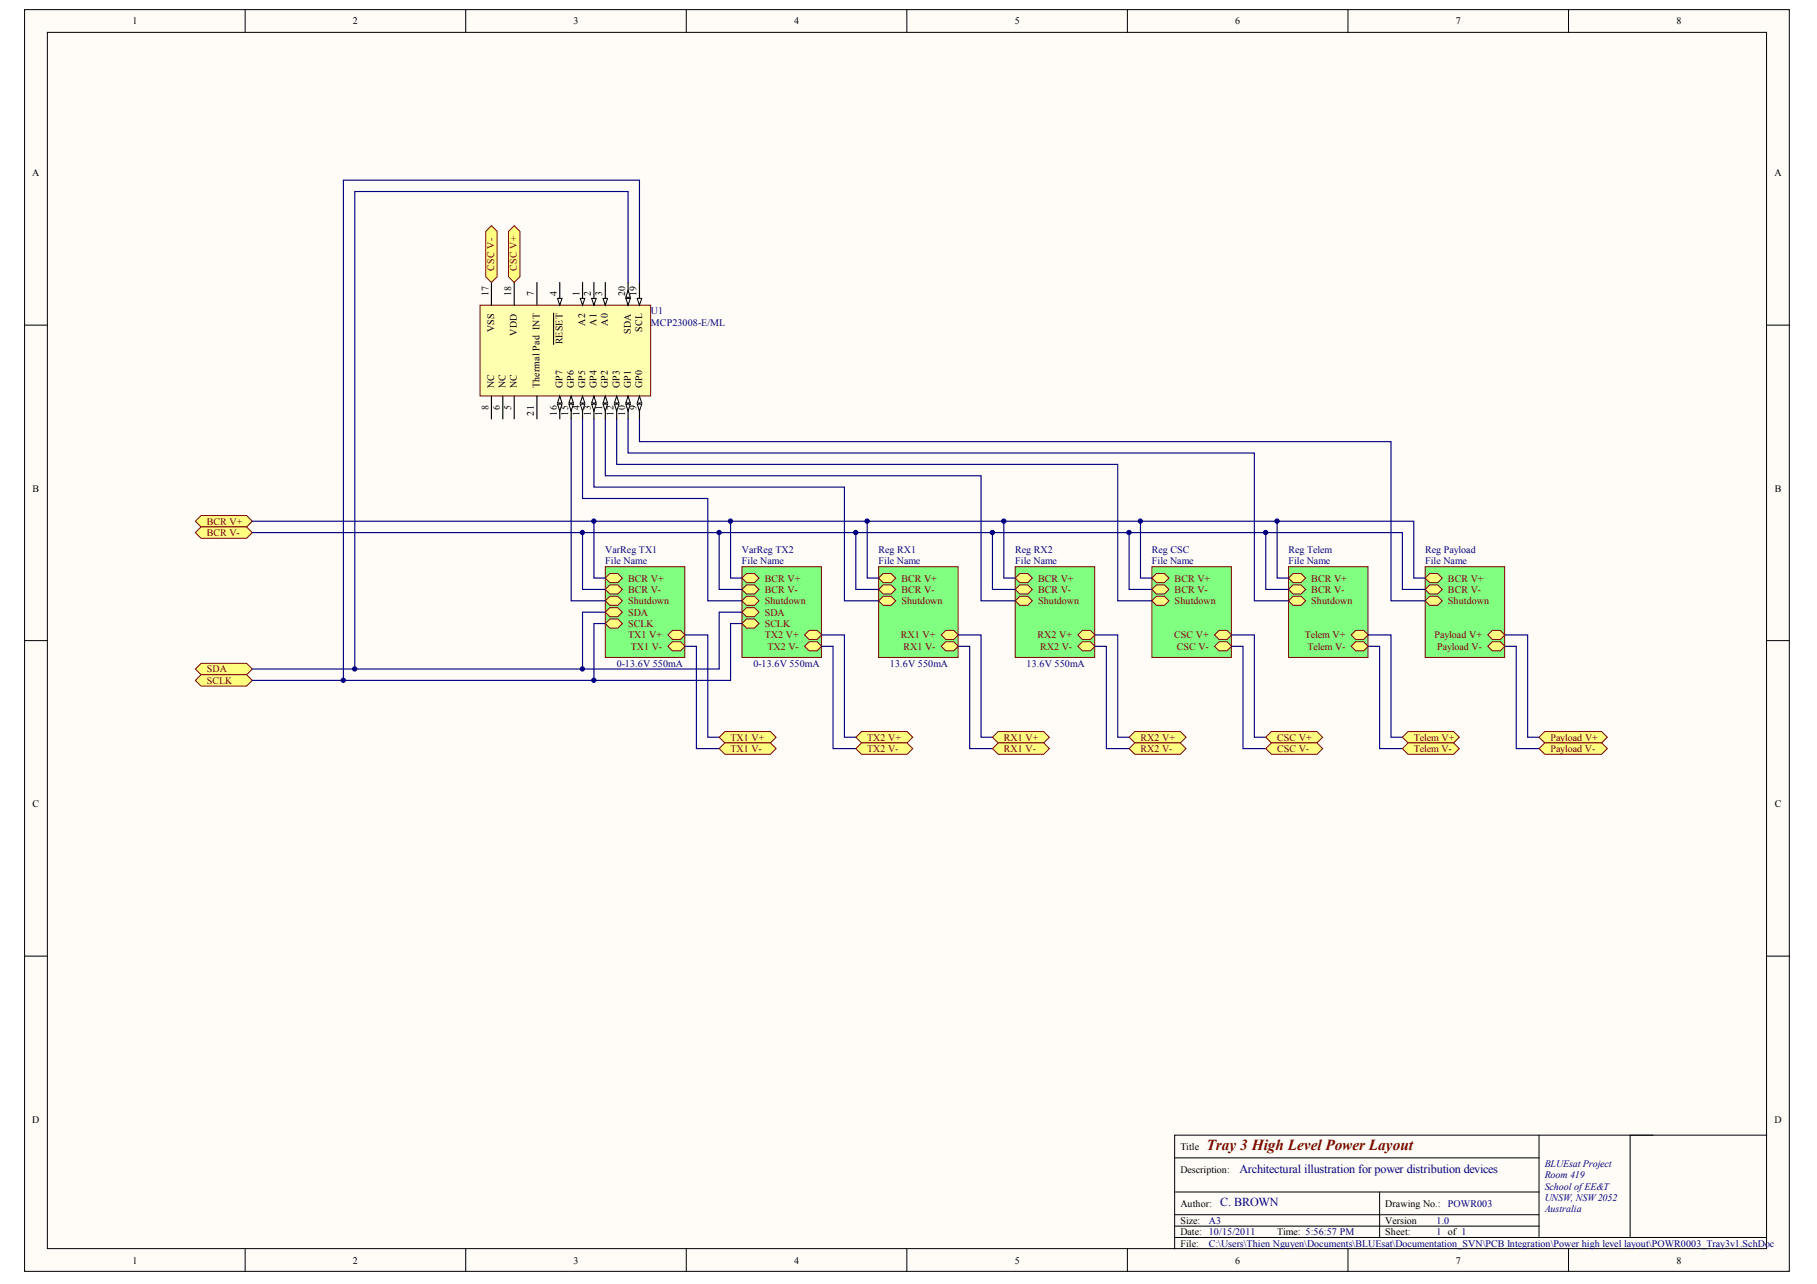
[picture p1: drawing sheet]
<svg xmlns="http://www.w3.org/2000/svg" width="297mm" height="210mm" viewBox="0 0 297 210" stroke-linecap="round" stroke-linejoin="round" font-family="sans-serif">
<g fill="#fffcf8" stroke="#000" stroke-width=".16">
<path d="M4 1.6h288.5v206.2h-288.5z"/>
<path d="M7.7 5.3h281.1v198.8h-281.1z"/>
</g>
<g fill="none" stroke="#000" stroke-width=".16">
<path d="M40.1 1.6v3.7M76.1 1.6v3.7M112.2 1.6v3.7M148.2 1.6v3.7M184.3 1.6v3.7M220.4 1.6v3.7M256.4 1.6v3.7M4 53.1h3.7M288.8 53.1h3.8M4 104.7h3.7M288.8 104.7h3.8M4 156.3h3.7"/>
<path d="M288.8 156.3h3.8M192 194.9h59.6M192 198.6h59.6M192 189.3h59.6M225.5 194.9v7.4M251.6 185.6v16.7M270.2 185.6h-78.2v18.6M288.8 185.6h-22.3v16.7M40.1 204.2v3.7M76.1 204.2v3.7M112.2 204.2v3.7M148.2 204.2v3.7"/>
<path d="M184.3 204.2v3.7M192 202.3h96.8M192 200.4h59.6M220.4 204.2v3.7M256.4 204.2v3.7"/>
</g>
<g fill="#ffff80" stroke="#800000" stroke-width=".16">
<path d="M31.9 85.2l1-.9h7.4l.9 .9-.9 .9h-7.4z" fill-rule="evenodd"/>
<path d="M31.9 87.1l1-1h7.4l.9 1-.9 .9h-7.4z" fill-rule="evenodd"/>
</g>
<path d="M99 92.6h12.9v14.9h-12.9z" fill="#80ff80" stroke="#800000" stroke-width=".16"/>
<g fill="#ffff80" stroke="#800000" stroke-width=".16">
<path d="M99 94.5l.7-.7h1.3l.7 .7-.7 .7h-1.3z" fill-rule="evenodd"/>
<path d="M99 96.4l.7-.8h1.3l.7 .8-.7 .7h-1.3z" fill-rule="evenodd"/>
<path d="M99 98.2l.7-.7h1.3l.7 .7-.7 .8h-1.3z" fill-rule="evenodd"/>
<path d="M99 100.1l.7-.8h1.3l.7 .8-.7 .7h-1.3z" fill-rule="evenodd"/>
<path d="M99 101.9l.7-.7h1.3l.7 .7-.7 .8h-1.3z" fill-rule="evenodd"/>
<path d="M109.2 105.7l.7-.8h1.3l.8 .8-.8 .7h-1.3z" fill-rule="evenodd"/>
<path d="M109.2 103.8l.7-.7h1.3l.8 .7-.8 .7h-1.3z" fill-rule="evenodd"/>
</g>
<path d="M210.6 92.6h13v14.9h-13z" fill="#80ff80" stroke="#800000" stroke-width=".16"/>
<g fill="#ffff80" stroke="#800000" stroke-width=".16">
<path d="M210.6 94.5l.8-.7h1.3l.7 .7-.7 .7h-1.3z" fill-rule="evenodd"/>
<path d="M210.6 96.4l.8-.8h1.3l.7 .8-.7 .7h-1.3z" fill-rule="evenodd"/>
<path d="M210.6 98.2l.8-.7h1.3l.7 .7-.7 .8h-1.3z" fill-rule="evenodd"/>
<path d="M220.9 105.7l.7-.8h1.3l.8 .8-.8 .7h-1.3z" fill-rule="evenodd"/>
<path d="M220.9 103.8l.7-.7h1.3l.8 .7-.8 .7h-1.3z" fill-rule="evenodd"/>
</g>
<path d="M121.3 92.6h13v14.9h-13z" fill="#80ff80" stroke="#800000" stroke-width=".16"/>
<g fill="#ffff80" stroke="#800000" stroke-width=".16">
<path d="M121.3 94.5l.7-.7h1.3l.8 .7-.8 .7h-1.3z" fill-rule="evenodd"/>
<path d="M121.3 96.4l.7-.8h1.3l.8 .8-.8 .7h-1.3z" fill-rule="evenodd"/>
<path d="M121.3 98.2l.7-.7h1.3l.8 .7-.8 .8h-1.3z" fill-rule="evenodd"/>
<path d="M121.3 100.1l.7-.8h1.3l.8 .8-.8 .7h-1.3z" fill-rule="evenodd"/>
<path d="M121.3 101.9l.7-.7h1.3l.8 .7-.8 .8h-1.3z" fill-rule="evenodd"/>
<path d="M131.5 105.7l.8-.8h1.3l.7 .8-.7 .7h-1.3z" fill-rule="evenodd"/>
<path d="M131.5 103.8l.8-.7h1.3l.7 .7-.7 .7h-1.3z" fill-rule="evenodd"/>
</g>
<path d="M143.6 92.6h13v14.9h-13z" fill="#80ff80" stroke="#800000" stroke-width=".16"/>
<g fill="#ffff80" stroke="#800000" stroke-width=".16">
<path d="M143.6 94.5l.8-.7h1.3l.7 .7-.7 .7h-1.3z" fill-rule="evenodd"/>
<path d="M143.6 96.4l.8-.8h1.3l.7 .8-.7 .7h-1.3z" fill-rule="evenodd"/>
<path d="M143.6 98.2l.8-.7h1.3l.7 .7-.7 .8h-1.3z" fill-rule="evenodd"/>
<path d="M153.9 105.7l.7-.8h1.3l.8 .8-.8 .7h-1.3z" fill-rule="evenodd"/>
<path d="M153.9 103.8l.7-.7h1.3l.8 .7-.8 .7h-1.3z" fill-rule="evenodd"/>
</g>
<path d="M166 92.6h13v14.9h-13z" fill="#80ff80" stroke="#800000" stroke-width=".16"/>
<g fill="#ffff80" stroke="#800000" stroke-width=".16">
<path d="M166 94.5l.7-.7h1.3l.8 .7-.8 .7h-1.3z" fill-rule="evenodd"/>
<path d="M166 96.4l.7-.8h1.3l.8 .8-.8 .7h-1.3z" fill-rule="evenodd"/>
<path d="M166 98.2l.7-.7h1.3l.8 .7-.8 .8h-1.3z" fill-rule="evenodd"/>
<path d="M176.2 105.7l.8-.8h1.3l.7 .8-.7 .7h-1.3z" fill-rule="evenodd"/>
<path d="M176.2 103.8l.8-.7h1.3l.7 .7-.7 .7h-1.3z" fill-rule="evenodd"/>
</g>
<path d="M188.3 92.6h13v14.9h-13z" fill="#80ff80" stroke="#800000" stroke-width=".16"/>
<g fill="#ffff80" stroke="#800000" stroke-width=".16">
<path d="M188.3 94.5l.8-.7h1.3l.7 .7-.7 .7h-1.3z" fill-rule="evenodd"/>
<path d="M188.3 96.4l.8-.8h1.3l.7 .8-.7 .7h-1.3z" fill-rule="evenodd"/>
<path d="M188.3 98.2l.8-.7h1.3l.7 .7-.7 .8h-1.3z" fill-rule="evenodd"/>
<path d="M198.5 105.7l.8-.8h1.3l.7 .8-.7 .7h-1.3z" fill-rule="evenodd"/>
<path d="M198.5 103.8l.8-.7h1.3l.7 .7-.7 .7h-1.3z" fill-rule="evenodd"/>
</g>
<path d="M233 92.6h13v14.9h-13z" fill="#80ff80" stroke="#800000" stroke-width=".16"/>
<g fill="#ffff80" stroke="#800000" stroke-width=".16">
<path d="M233 94.5l.7-.7h1.3l.8 .7-.8 .7h-1.3z" fill-rule="evenodd"/>
<path d="M233 96.4l.7-.8h1.3l.8 .8-.8 .7h-1.3z" fill-rule="evenodd"/>
<path d="M233 98.2l.7-.7h1.3l.8 .7-.8 .8h-1.3z" fill-rule="evenodd"/>
<path d="M243.2 105.7l.8-.8h1.3l.7 .8-.7 .7h-1.3z" fill-rule="evenodd"/>
<path d="M243.2 103.8l.8-.7h1.3l.7 .7-.7 .7h-1.3z" fill-rule="evenodd"/>
</g>
<g fill="none" stroke="#000080" stroke-width=".19">
<path d="M93.4 68.5v29.7h5.6M95.2 68.5v13h20.5v16.7h5.6M97.1 68.5v11.1h40.9v18.6h5.6M99 68.5v9.3h61.4v20.4h5.6M100.8 68.5v7.4h81.9v22.3h5.6M102.7 68.5v5.6h102.4v24.1h5.5M104.5 68.5v3.7h122.9v26h5.6M41.2 85.2h189.9v9.3h1.9M41.2 87.1h188.1v9.3h3.7M95.2 87.1v9.3h3.8M97.1 85.2v9.3h1.9M117.6 87.1v9.3h3.7"/>
<path d="M119.4 85.2v9.3h1.9M139.9 87.1v9.3h3.7M141.8 85.2v9.3h1.8M162.2 87.1v9.3h3.8M164.1 85.2v9.3h1.9M184.6 87.1v9.3h3.7M186.4 85.2v9.3h1.9M206.9 87.1v9.3h3.7M208.8 85.2v9.3h1.8M99 101.9h-1.9v9.3M99 100.1h-3.8v9.3"/>
</g>
<g fill="#ffff80" stroke="#800000" stroke-width=".16">
<path d="M31.9 109.4l1-1h7.4l.9 1-.9 .9h-7.4z" fill-rule="evenodd"/>
<path d="M31.9 111.2l1-.9h7.4l.9 .9-.9 1h-7.4z" fill-rule="evenodd"/>
</g>
<g fill="none" stroke="#000080" stroke-width=".19">
<path d="M112 103.8h3.7v16.7h1.9M112 105.7h1.8v16.7h3.8M121.3 100.1h-3.7v9.3h-76.4M121.3 101.9h-1.9v9.3h-78.2M134.3 103.8h3.7v16.7h1.9M134.3 105.7h1.9v16.7h3.7M156.7 103.8h3.7v16.7h1.8M156.7 105.7h1.8v16.7h3.7M179 103.8h3.7v16.7h1.9M179 105.7h1.9v16.7h3.7M201.3 103.8h3.8v16.7h1.8M201.3 105.7h1.9v16.7h3.7"/>
<path d="M223.7 103.8h3.7v16.7h1.9M223.7 105.7h1.8v16.7h3.8M246 103.8h3.7v16.7h1.9M246 105.7h1.9v16.7h3.7"/>
</g>
<g fill="#ffff80" stroke="#800000" stroke-width=".16">
<path d="M117.6 120.5l.9-.9h7.4l1 .9-1 1h-7.4z" fill-rule="evenodd"/>
<path d="M117.6 122.4l.9-.9h7.4l1 .9-1 .9h-7.4z" fill-rule="evenodd"/>
<path d="M139.9 120.5l.9-.9h7.5l.9 .9-.9 1h-7.5z" fill-rule="evenodd"/>
<path d="M139.9 122.4l.9-.9h7.5l.9 .9-.9 .9h-7.5z" fill-rule="evenodd"/>
<path d="M162.2 120.5l1-.9h7.4l1 .9-1 1h-7.4z" fill-rule="evenodd"/>
<path d="M162.2 122.4l1-.9h7.4l1 .9-1 .9h-7.4z" fill-rule="evenodd"/>
<path d="M184.6 120.5l.9-.9h7.5l.9 .9-.9 1h-7.5z" fill-rule="evenodd"/>
<path d="M184.6 122.4l.9-.9h7.5l.9 .9-.9 .9h-7.5z" fill-rule="evenodd"/>
<path d="M206.9 120.5l1-.9h7.4l.9 .9-.9 1h-7.4z" fill-rule="evenodd"/>
<path d="M206.9 122.4l1-.9h7.4l.9 .9-.9 .9h-7.4z" fill-rule="evenodd"/>
<path d="M229.3 120.5l.9-.9h7.4l1 .9-1 1h-7.4z" fill-rule="evenodd"/>
<path d="M229.3 122.4l.9-.9h7.4l1 .9-1 .9h-7.4z" fill-rule="evenodd"/>
<path d="M251.6 120.5l.9-.9h9.3l1 .9-1 1h-9.3z" fill-rule="evenodd"/>
<path d="M251.6 122.4l.9-.9h9.3l1 .9-1 .9h-9.3z" fill-rule="evenodd"/>
</g>
<path d="M78.5 49.9h27.9v14.8h-27.9z" fill="#ffffb0" stroke="#800000" stroke-width=".16"/>
<path d="M95.2 46.2v3.7" fill="none" stroke="#000" stroke-width=".19"/>
<path d="M94.9 48.8h.7l-.4 1.1z" fill="#fffcf8" stroke="#000" stroke-width=".16"/>
<path d="M97.1 46.2v3.7" fill="none" stroke="#000" stroke-width=".19"/>
<path d="M96.7 48.8h.8l-.4 1.1z" fill="#fffcf8" stroke="#000" stroke-width=".16"/>
<path d="M99 46.2v3.7" fill="none" stroke="#000" stroke-width=".19"/>
<path d="M98.6 48.8h.7l-.3 1.1z" fill="#fffcf8" stroke="#000" stroke-width=".16"/>
<path d="M91.5 46.2v3.7" fill="none" stroke="#000" stroke-width=".19"/>
<path d="M91.1 48.8h.8l-.4 1.1z" fill="#fffcf8" stroke="#000" stroke-width=".16"/>
<path d="M87.8 46.2v3.7M90.5 51.2v5.1M80.3 64.8v3.7M82.2 64.8v3.7M84.1 64.8v3.7M104.5 64.8v3.7" fill="none" stroke="#000" stroke-width=".19"/>
<g fill="#fffcf8" stroke="#000" stroke-width=".16">
<path d="M104.5 64.8l.4 1.1h-.7z"/>
<path d="M104.2 66.1h.7l-.4 1.1z"/>
</g>
<path d="M102.7 64.8v3.7" fill="none" stroke="#000" stroke-width=".19"/>
<g fill="#fffcf8" stroke="#000" stroke-width=".16">
<path d="M102.7 64.8l.3 1.1h-.7z"/>
<path d="M102.3 66.1h.7l-.3 1.1z"/>
</g>
<path d="M99 64.8v3.7" fill="none" stroke="#000" stroke-width=".19"/>
<g fill="#fffcf8" stroke="#000" stroke-width=".16">
<path d="M99 64.8l.3 1.1h-.7z"/>
<path d="M98.6 66.1h.7l-.3 1.1z"/>
</g>
<path d="M100.8 64.8v3.7" fill="none" stroke="#000" stroke-width=".19"/>
<g fill="#fffcf8" stroke="#000" stroke-width=".16">
<path d="M100.8 64.8l.4 1.1h-.8z"/>
<path d="M100.4 66.1h.8l-.4 1.1z"/>
</g>
<path d="M97.1 64.8v3.7" fill="none" stroke="#000" stroke-width=".19"/>
<g fill="#fffcf8" stroke="#000" stroke-width=".16">
<path d="M97.1 64.8l.4 1.1h-.8z"/>
<path d="M96.7 66.1h.8l-.4 1.1z"/>
</g>
<path d="M95.2 64.8v3.7" fill="none" stroke="#000" stroke-width=".19"/>
<g fill="#fffcf8" stroke="#000" stroke-width=".16">
<path d="M95.2 64.8l.4 1.1h-.7z"/>
<path d="M94.9 66.1h.7l-.4 1.1z"/>
</g>
<path d="M93.4 64.8v3.7" fill="none" stroke="#000" stroke-width=".19"/>
<g fill="#fffcf8" stroke="#000" stroke-width=".16">
<path d="M93.4 64.8l.3 1.1h-.7z"/>
<path d="M93 66.1h.7l-.3 1.1z"/>
</g>
<path d="M91.5 64.8v3.7" fill="none" stroke="#000" stroke-width=".19"/>
<g fill="#fffcf8" stroke="#000" stroke-width=".16">
<path d="M91.5 64.8l.4 1.1h-.8z"/>
<path d="M91.1 66.1h.8l-.4 1.1z"/>
</g>
<path d="M80.3 46.2v3.7M84.1 46.2v3.7M104.5 46.2v3.7" fill="none" stroke="#000" stroke-width=".19"/>
<path d="M104.2 48.8h.7l-.4 1.1z" fill="#fffcf8" stroke="#000" stroke-width=".16"/>
<path d="M102.7 46.2v3.7" fill="none" stroke="#000" stroke-width=".19"/>
<g fill="#fffcf8" stroke="#000" stroke-width=".16">
<path d="M102.3 48.8h.7l-.3 1.1z"/>
<path d="M102.7 47.5l.3 1.1h-.7z"/>
</g>
<path d="M87.8 64.8v3.7" fill="none" stroke="#000" stroke-width=".19"/>
<path d="M102.7 46.2v-14.9h-44.7v78.1M104.5 46.2v-16.7h-48.4v81.7" fill="none" stroke="#000080" stroke-width=".19"/>
<g fill="#ffff80" stroke="#800000" stroke-width=".16">
<path d="M83.1 37.8l1-.9 .9 .9v7.4l-.9 1-1-1z" fill-rule="evenodd"/>
<path d="M79.4 37.8l.9-.9 1 .9v7.4l-1 1-.9-1z" fill-rule="evenodd"/>
</g>
<g fill="#000080" stroke="#000080" stroke-width=".16">
<circle cx="56.1" cy="111.2" r=".35"/>
<circle cx="58" cy="109.4" r=".35"/>
<circle cx="95.2" cy="109.4" r=".35"/>
<circle cx="95.2" cy="87" r=".35"/>
<circle cx="97.1" cy="111.2" r=".35"/>
<circle cx="97.1" cy="85.2" r=".35"/>
<circle cx="117.6" cy="87" r=".35"/>
<circle cx="119.4" cy="85.2" r=".35"/>
<circle cx="139.9" cy="87" r=".35"/>
<circle cx="141.8" cy="85.2" r=".35"/>
<circle cx="162.2" cy="87" r=".35"/>
<circle cx="164.1" cy="85.2" r=".35"/>
<circle cx="184.6" cy="87" r=".35"/>
<circle cx="186.4" cy="85.2" r=".35"/>
<circle cx="206.9" cy="87" r=".35"/>
<circle cx="208.8" cy="85.2" r=".35"/>
</g>
<text font-size="2.5" fill="#800000" x="197.2" y="188">Tray 3 High Level Power Layout</text>
<g font-size="2" fill="#000080">
<text x="202.6" y="191.8">Architectural illustration for power distribution devices</text>
<text x="199.5" y="197.2">C. BROWN</text>
</g>
<g font-size="1.6">
<text x="21.6" y="4">1</text>
<text x="57.7" y="4">2</text>
<text x="93.8" y="4">3</text>
<text x="129.8" y="4">4</text>
<text x="165.9" y="4">5</text>
<text x="201.9" y="4">6</text>
<text x="238" y="4">7</text>
<text x="274" y="4">8</text>
<text x="5.3" y="28.8">A</text>
<text x="290.1" y="28.8">A</text>
<text x="79.8" y="48.4" transform="rotate(-90 79.8 48.4)">17</text>
<text x="83.6" y="48.4" transform="rotate(-90 83.6 48.4)">18</text>
<text x="87.3" y="48.4" transform="rotate(-90 87.3 48.4)">7</text>
<text x="91" y="48.4" transform="rotate(-90 91 48.4)">4</text>
<text x="94.7" y="48.4" transform="rotate(-90 94.7 48.4)">1</text>
<text x="95.7" y="53.3" transform="rotate(-90 95.7 53.3)">A2</text>
<text x="96.6" y="48.4" transform="rotate(-90 96.6 48.4)">2</text>
<text x="97.5" y="53.3" transform="rotate(-90 97.5 53.3)">A1</text>
<text x="98.5" y="48.4" transform="rotate(-90 98.5 48.4)">3</text>
<text x="99.4" y="53.3" transform="rotate(-90 99.4 53.3)">A0</text>
<text x="102.2" y="48.4" transform="rotate(-90 102.2 48.4)">20</text>
<text x="104" y="48.4" transform="rotate(-90 104 48.4)">19</text>
<text x="80.8" y="54.3" transform="rotate(-90 80.8 54.3)">VSS</text>
<text x="84.5" y="54.9" transform="rotate(-90 84.5 54.9)">VDD</text>
<text x="91.9" y="56.3" transform="rotate(-90 91.9 56.3)">RESET</text>
<text x="103.1" y="54.6" transform="rotate(-90 103.1 54.6)">SDA</text>
<text x="105" y="54.3" transform="rotate(-90 105 54.3)">SCL</text>
<text x="80.8" y="63.5" transform="rotate(-90 80.8 63.5)">NC</text>
<text x="82.6" y="63.5" transform="rotate(-90 82.6 63.5)">NC</text>
<text x="84.5" y="63.5" transform="rotate(-90 84.5 63.5)">NC</text>
<text x="88.2" y="63.5" transform="rotate(-90 88.2 63.5)">Thermal Pad INT</text>
<text x="91.9" y="63.5" transform="rotate(-90 91.9 63.5)">GP7</text>
<text x="93.8" y="63.5" transform="rotate(-90 93.8 63.5)">GP6</text>
<text x="95.7" y="63.5" transform="rotate(-90 95.7 63.5)">GP5</text>
<text x="97.5" y="63.5" transform="rotate(-90 97.5 63.5)">GP4</text>
<text x="99.4" y="63.5" transform="rotate(-90 99.4 63.5)">GP2</text>
<text x="101.3" y="63.5" transform="rotate(-90 101.3 63.5)">GP3</text>
<text x="103.1" y="63.5" transform="rotate(-90 103.1 63.5)">GP1</text>
<text x="105" y="63.5" transform="rotate(-90 105 63.5)">GP0</text>
<text x="79.8" y="67.1" transform="rotate(-90 79.8 67.1)">8</text>
<text x="81.7" y="67.1" transform="rotate(-90 81.7 67.1)">6</text>
<text x="83.6" y="67.1" transform="rotate(-90 83.6 67.1)">5</text>
<text x="87.3" y="67.9" transform="rotate(-90 87.3 67.9)">21</text>
<text x="91" y="67.9" transform="rotate(-90 91 67.9)">16</text>
<text x="92.9" y="67.9" transform="rotate(-90 92.9 67.9)">15</text>
<text x="94.7" y="67.9" transform="rotate(-90 94.7 67.9)">14</text>
<text x="96.6" y="67.9" transform="rotate(-90 96.6 67.9)">13</text>
<text x="98.5" y="67.9" transform="rotate(-90 98.5 67.9)">11</text>
<text x="100.3" y="67.9" transform="rotate(-90 100.3 67.9)">12</text>
<text x="102.2" y="67.9" transform="rotate(-90 102.2 67.9)">10</text>
<text x="104" y="67.1" transform="rotate(-90 104 67.1)">9</text>
<text x="5.3" y="80.4">B</text>
<text x="290.1" y="80.4">B</text>
<text x="5.3" y="132">C</text>
<text x="290.1" y="132">C</text>
<text x="5.3" y="183.5">D</text>
<text x="290.1" y="183.5">D</text>
<text x="193" y="188">Title</text>
<text x="193" y="191.7">Description:</text>
<text x="193" y="197.3">Author:</text>
<text x="226.5" y="197.3">Drawing No.:</text>
<text x="193" y="200.1">Size:</text>
<text x="193" y="201.9">Date: 10/15/2011</text>
<text x="193" y="203.8">File:</text>
<text x="208.8" y="201.9">Time: 5:56:57 PM</text>
<text x="226.5" y="200.1">Version</text>
<text x="226.5" y="201.9">Sheet:</text>
<text x="21.6" y="206.6">1</text>
<text x="57.7" y="206.6">2</text>
<text x="93.8" y="206.6">3</text>
<text x="129.8" y="206.6">4</text>
<text x="165.9" y="206.6">5</text>
<text x="201.9" y="206.6">6</text>
<text x="238" y="206.6">7</text>
<text x="274" y="206.6">8</text>
</g>
<g font-size="1.6" fill="#800000">
<text x="80.8" y="44.3" transform="rotate(-90 80.8 44.3)">CSC V-</text>
<text x="84.5" y="44.3" transform="rotate(-90 84.5 44.3)">CSC V+</text>
<text x="33.8" y="85.8">BCR V+</text>
<text x="33.8" y="87.6">BCR V-</text>
<text x="102.7" y="95.1">BCR V+</text>
<text x="125" y="95.1">BCR V+</text>
<text x="147.4" y="95.1">BCR V+</text>
<text x="169.7" y="95.1">BCR V+</text>
<text x="192" y="95.1">BCR V+</text>
<text x="214.4" y="95.1">BCR V+</text>
<text x="236.7" y="95.1">BCR V+</text>
<text x="102.7" y="96.9">BCR V-</text>
<text x="102.7" y="98.8">Shutdown</text>
<text x="102.7" y="100.6">SDA</text>
<text x="125" y="96.9">BCR V-</text>
<text x="125" y="98.8">Shutdown</text>
<text x="125" y="100.6">SDA</text>
<text x="147.4" y="96.9">BCR V-</text>
<text x="147.4" y="98.8">Shutdown</text>
<text x="169.7" y="96.9">BCR V-</text>
<text x="169.7" y="98.8">Shutdown</text>
<text x="192" y="96.9">BCR V-</text>
<text x="192" y="98.8">Shutdown</text>
<text x="214.4" y="96.9">BCR V-</text>
<text x="214.4" y="98.8">Shutdown</text>
<text x="236.7" y="96.9">BCR V-</text>
<text x="236.7" y="98.8">Shutdown</text>
<text x="102.7" y="102.5">SCLK</text>
<text x="102.7" y="104.4">TX1 V+</text>
<text x="103.1" y="106.2">TX1 V-</text>
<text x="125" y="102.5">SCLK</text>
<text x="125.1" y="104.4">TX2 V+</text>
<text x="125.5" y="106.2">TX2 V-</text>
<text x="147.3" y="104.4">RX1 V+</text>
<text x="147.7" y="106.2">RX1 V-</text>
<text x="169.6" y="104.4">RX2 V+</text>
<text x="170" y="106.2">RX2 V-</text>
<text x="192" y="104.4">CSC V+</text>
<text x="192.4" y="106.2">CSC V-</text>
<text x="213.3" y="104.4">Telem V+</text>
<text x="213.7" y="106.2">Telem V-</text>
<text x="234.5" y="104.4">Payload V+</text>
<text x="234.9" y="106.2">Payload V-</text>
<text x="33.8" y="109.9">SDA</text>
<text x="33.8" y="111.8">SCLK</text>
<text x="119.4" y="121.1">TX1 V+</text>
<text x="119.4" y="122.9">TX1 V-</text>
<text x="141.8" y="121.1">TX2 V+</text>
<text x="141.8" y="122.9">TX2 V-</text>
<text x="164.1" y="121.1">RX1 V+</text>
<text x="164.1" y="122.9">RX1 V-</text>
<text x="186.4" y="121.1">RX2 V+</text>
<text x="186.4" y="122.9">RX2 V-</text>
<text x="208.8" y="121.1">CSC V+</text>
<text x="208.8" y="122.9">CSC V-</text>
<text x="231.1" y="121.1">Telem V+</text>
<text x="231.1" y="122.9">Telem V-</text>
<text x="253.5" y="121.1">Payload V+</text>
<text x="253.5" y="122.9">Payload V-</text>
</g>
<g font-size="1.6" fill="#000080">
<text x="106.4" y="51.4">U1</text>
<text x="106.4" y="53.2">MCP23008-E/ML</text>
<text x="99" y="90.4">VarReg TX1</text>
<text x="99" y="92.3">File Name</text>
<text x="121.3" y="90.4">VarReg TX2</text>
<text x="121.3" y="92.3">File Name</text>
<text x="143.6" y="90.4">Reg RX1</text>
<text x="143.6" y="92.3">File Name</text>
<text x="166" y="90.4">Reg RX2</text>
<text x="166" y="92.3">File Name</text>
<text x="188.3" y="90.4">Reg CSC</text>
<text x="188.3" y="92.3">File Name</text>
<text x="210.6" y="90.4">Reg Telem</text>
<text x="210.6" y="92.3">File Name</text>
<text x="233" y="90.4">Reg Payload</text>
<text x="233" y="92.3">File Name</text>
<text x="100.8" y="109">0-13.6V 550mA</text>
<text x="123.2" y="109">0-13.6V 550mA</text>
<text x="145.5" y="109">13.6V 550mA</text>
<text x="167.8" y="109">13.6V 550mA</text>
<text x="252.5" y="190.7">BLUEsat Project</text>
<text x="236.7" y="197.3">POWR003</text>
<text x="252.5" y="192.6">Room 419</text>
<text x="252.5" y="194.5">School ofEE&amp;T</text>
<text x="252.5" y="196.3">UNSW, NSW2052</text>
<text x="197.6" y="203.8">C:\Users\Thien Nguyen\Documents\BLUEsat\Documentation_SVN\PCB Integration\Power high level layout\POWR0003_Tray3v1.SchDoc</text>
<text x="197.6" y="200.1">A3</text>
<text x="234.8" y="201.9">1 of 1</text>
<text x="234.8" y="200.1">1.0</text>
<text x="252.5" y="198.2">Australia</text>
</g>
</svg>
